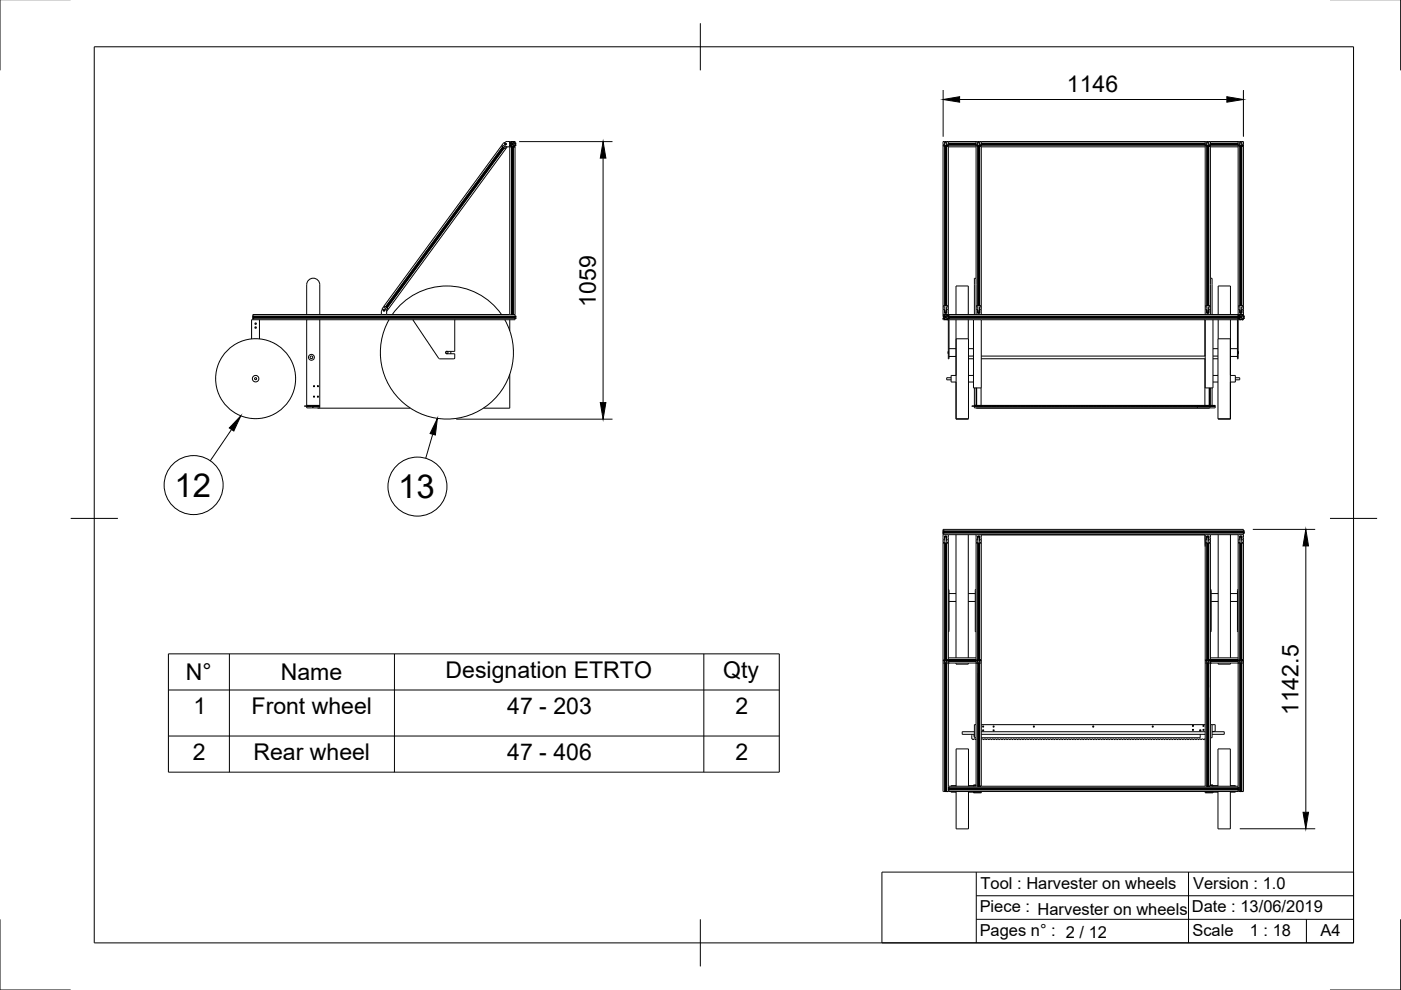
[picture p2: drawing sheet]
<svg xmlns="http://www.w3.org/2000/svg" width="297mm" height="210mm" viewBox="0 0 297 210" stroke-linecap="round" stroke-linejoin="round" font-family="sans-serif">
<!-- layer: Visible -->
<g fill="none" stroke="#000" stroke-width=".21">
<path d="M106.3 30.9l.9 .7M106.3 30.9l-24.9 33.9M106.4 31l.2 .1M106.5 30.7l-.2 .2M106.5 30.7l.9 .6M106.6 31.1l-24.9 34-.1-.2M106.6 31.1l-24.8 34M106.6 30.5l-.1 .2M106.8 31.3l-24.9 33.9M106.9 31.3l-24.8 34 24.8-33.9 .2 .1M107.1 30.2l-.5 .2M107.2 31.6l-24.8 33.9"/>
<path d="M107.4 31.3l-.2 .3M107.5 31.1h1.6M107.5 31.1l-.1 .2M107.5 31.1a.56 .56 0 0 1-.5-.6 .56 .56 0 0 1 .5-.5h.6v36.7M108.1 30.3h.1M108.1 30.8h.1M108.1 30.4h.1M108.1 31l.1 .1M108.1 30.7h.1M108.2 30.4h.1M108.2 30.7h.1M108.2 30.4v-.1l.2 .1"/>
<path d="M108.2 30.7l-.1 .1M108.2 30h.2M108.2 30l-.1 .1M108.4 30.4v.3l-.1 .2-.1-.2M108.4 30.7h.1M108.4 31.1h.1M108.4 31.1v35.6M108.5 30.1h.1M108.5 30.1h-.2l.1 .3M108.5 31.1h.1M108.5 31h.1M108.5 30.3l.1 .1"/>
<path d="M108.5 31v.1M108.5 31.1v35.6M108.5 30.8h.3M108.5 30.8l-.2 .1 .2 .1M108.6 31.1v35.6M108.7 30.3h.1M108.7 30.3l-.1 .1M108.8 30.8h.1M108.8 30.1h.1M108.8 31h.1M108.8 31.1h.1M108.8 31v35.7"/>
<path d="M108.8 30.1h.1l-.1 .2M108.8 30.8l.1 .1-.1 .1M108.8 30.3h.1M108.8 30h.1M108.8 30v.1M108.9 30.7h.1M108.9 30l.3 .1M108.9 30h.1M108.9 31.1h.1M108.9 30.7l.1 .2 .1-.2M109.1 30.4v-.1l-.2 .1v.3M109.1 31.1l.1 35.6"/>
<path d="M109.1 30.4h.1M109.1 30.7l.1 .1M109.2 30.7h.1M109.2 30.8h.1M109.2 30.3h.1M109.2 30.4h-.1M109.2 30.1v.2M109.2 30.8v.2M109.2 31l-.1 .1M199.9 30.7v-.7h63.7v.7M199.9 30.9h1.2M199.9 30.7h.4"/>
<path d="M199.9 30.7v34.9M200.1 30.9l-.2 .1M200.3 30v.7M200.3 30.9h.1M200.3 30.9v33.9M200.3 30.7v-.5h.4v.5h.4M200.3 31.1h.1M200.3 31.1h.2M200.5 31.1h.1M200.5 31.1v33.7M200.5 31.1h.2M200.7 30.9h.1"/>
<path d="M200.7 31.1h.1M200.7 30.9v33.9M200.7 30v.7M200.9 30.9l.2 .1M201.1 30v.7M201.1 31.1h5.8M201.1 30.7v34.9M201.1 30.4h5.8M201.1 30.5h5.8M201.1 30.6h5.8M201.1 30.7h5.8M206.9 30v.7"/>
<path d="M206.9 30.7v28.3M206.9 30.9h1.1M206.9 30.7h.4M207.1 30.9l-.2 .1M207.3 30v.7M207.3 30.9h.1M207.3 30.9v33.9M207.3 30.7v-.5h.4v.5h.3M207.3 31.1h.1M207.3 31.1h.4M207.5 31.1v33.7M207.5 31.1h.1"/>
<path d="M207.7 30.9v33.9M207.7 30.9h.1M207.7 31.1h.1M207.7 30v.7M208 30.9l.1 .1M208 30v.7M208 30.7v34.9M208 31.1h47.5M208 30.4h47.5M208 30.5h47.5M208 30.6h47.5M208 30.7h47.5"/>
<path d="M255.5 30v.7M255.5 30.7h.4v-.5h.3v.5h.4M255.5 30.9h1.1M255.5 30.7v34.9M255.6 30.9l-.1 .1M255.8 30v.7M255.9 30.9h.1M255.9 30.9v33.9M255.9 31.1h.1M255.9 31.1h.3M256.1 31.1v33.7M256.1 31.1h.1"/>
<path d="M256.2 30.9v33.9M256.2 31.1h.1M256.3 30.9h.1M256.3 30.9v33.9M256.3 30v.7M256.5 30.9l.1 .1M256.6 30v.7M256.6 30.7v28.3M256.6 31.1h5.9M256.6 30.4h5.9M256.6 30.5h5.9M256.6 30.6h5.9"/>
<path d="M256.6 30.7h5.9M262.5 30v.7M262.5 30.7h.4v-.5h.3v.5M262.5 30.9h1.1M262.5 30.7v34.9M262.6 30.9l-.1 .1M262.8 30v.7M262.9 30.9h.1M262.9 30.9v33.9M262.9 31.1h.1M263 31.1v33.7M263 31.1h.1"/>
<path d="M263.1 31.1h.1M263.1 31.1v33.7M263.2 30.7h.4M263.3 31.1h-.1M263.3 30.9h.1M263.3 30.9v33.9M263.3 30v.7M263.5 30.9l.2 .1M263.6 30.7v34.9M206.9 59v7.7M206.9 59h-.3v7.7M256.6 59h.4v7.7"/>
<path d="M256.6 59v7.7M53.6 67.5h.1M53.6 67.4h.1M53.6 67.1h.1M53.6 67h55.6M53.6 67.4h55.6M53.6 67.5h55.6M53.6 67.2h55.6M55 67.8v4.1M65 66.7v-6.3a1.39 1.39 0 0 1 1.4-1.4 1.39 1.39 0 0 1 1.4 1.4v6.3M65 67.8v18.3M67.8 67.8v18.7h-1.6"/>
<path d="M80.9 66.7v-.6a.56 .56 0 0 1 .5-.5 .56 .56 0 0 1 .6 .5v.6M81.3 65.1l-.3 .6M81.3 65.1l.9 .6M81.4 64.8l1 .7M81.4 64.8l-.1 .3M81.9 65.2l24.9-34-24.9 34M82 66h.1M82.1 65.3l.2 .1M82.2 65.7l-.2 .2M82.4 65.5l-.2 .2M87.6 67.8l5.4 8.2M94.7 75h1.7v1h-3.3"/>
<path d="M94.8 74.5l-.3 .2 .3 .3M95.5 74.5v.5M96.4 67.8v6.7h-1.7M106.3 66.7a14.1 14.1 0 0 0-23.1 0M107 67.8a14.1 14.1 0 0 1-12.2 21.1 14.1 14.1 0 0 1-12.3-21.1M108.1 66.7h1.1M108.1 66.7h-54.5v1.1M108.1 79.4v7.1h-5.6M108.1 67.8v2.3M108.4 66.7h.1M108.8 66.7h.1M109.2 66.7v1.1h-55.9v4.1"/>
<path d="M109.2 67.5h.1M109.2 67.4h.1M109.2 67.1h.1M199.9 65.6v1.1h63.7v-1.1M199.9 65.1h.4v1.1h.4v-1.1h.4M199.9 65.6h.4v.5M199.9 67.5l.1 .3h.3M199.9 64.8h1.2M200 67h.1M200 67.5h.1M200 67v.1M200 67.4h.1"/>
<path d="M200 67.1h.1M200 67.1v-.2l.3 .2M200 67.4h.3M200.1 66.7l-.2 .3M200.3 66.7h.1M200.3 67.8h.1M200.3 65.7h.1M200.3 67.3v.1M200.3 67.1v.1M200.3 66.7v.1M200.3 67.2v.1M200.3 67.4h.1"/>
<path d="M200.3 66.8h.1M200.3 67.7h.1M200.3 67.7v.1M200.3 66.8h-.1l.1 .2M200.3 67h.2M200.5 66.2v.2M200.5 67h.2M200.5 67h.1M200.7 67.5h-.4l-.1 .1 .1 .1M200.7 67.7v.1M200.7 67.5h.1M200.7 66.7h.1"/>
<path d="M200.7 66.8h.1M200.7 67.7h.1M200.7 67.8h.1M200.7 66.8h.1l-.1 .2M200.7 67.5l.1 .1-.1 .1M200.7 67h.1M200.7 66.7v.1M200.7 65.7v.7M200.7 67.4h.3M200.7 67.4h.1M200.9 66.7l.2 .1M201 67.4h.1"/>
<path d="M201 67.1v-.2l-.3 .2v.3M201 67.1h.1M201 67.1h61.6M201 67.5h61.6M201 67.5h.1M201 67h.1M201.1 74.5v.5M201.1 65.6h-.4v.8h-.4v-.7M201.1 65.6v1.2M201.1 67.7l-.4 .1M201.1 67.4h.1M201.1 67.7v.1"/>
<path d="M201.1 67.8v8.3h.1v-8.3M201.1 67.8h61.4M201.1 66.8v.9M201.1 67.4h61.4M201.1 67.2h61.4M201.2 75.6h1.5M201.2 73.9h1.5M202.7 67.8v11.8h-1v1.4h1v7.9l2.6-.1M202.7 66.7v-6.1h2.6v6.1M202.7 71.8h2.6v17h-2.6zM205.3 67.8v4M205.3 76.1h1.1"/>
<path d="M205.3 75.5h1.1M205.3 79.6h1.1M205.3 73.9h1.1M206.4 67.8v14.4h1.6v-14.4M206.9 65.1h.4v1.1h.4v-1.1h.3M206.9 65.6h.4v.5M206.9 64.8h1.1M207.3 65.7h.1M207.3 65.7v.7h.4v-.7v.7M207.5 66.2v.2M208 65.6h-.3v.5M208 65.6v1.1"/>
<path d="M208 76.1h47.5M208 75.5h47.5M255.5 67.8v7.7M255.5 76.1v9.9M255.5 65.1h.4v1.1h.3v-1.1h.4M255.5 65.6h.3v.5M255.5 65.6v1.1M255.5 67.8v14.4h1.7v-14.4M255.5 64.8h1.1M255.9 66.4v-.7l-.1 .7h.5v-.7l-.1 .7M256.1 66.2v.2M256.6 65.6h-.3v.5"/>
<path d="M257.2 76.1h1M257.2 75.5h1M257.2 79.6h1M257.2 73.9h1M258.2 71.8h2.7v17h-2.7zM258.3 66.7v-6.1h2.6v6.1M258.3 67.8v4M260.9 79.6h1v1.4h-1M260.9 67.8v11.8M260.9 75.6h1.5M260.9 73.9h1.5M262.4 67.8v8.3h.1v-8.3"/>
<path d="M262.5 74.5v.5M262.5 65.1h.4v1.1h.3v-1.1h.4M262.5 65.6h.3v.5M262.5 65.6v1.2M262.5 67h.1M262.5 67.4h.1M262.5 67.5h.1M262.5 67.7v.1M262.5 66.8v.9M262.5 64.8h1.1M262.5 67.7l.4 .1M262.6 67.1h.1"/>
<path d="M262.6 67.4h.1M262.6 67.1v-.2l.3 .2-.1 .3M262.6 67.4h.2M262.6 66.7l-.1 .1M262.9 66.7h.1M262.9 67.8h.1M262.9 67.4h.1M262.9 66.8h.1M262.9 67.7h.1M262.9 66.8h-.1l.1 .2M262.9 67.5l-.1 .1 .1 .1M262.9 67h.1"/>
<path d="M262.9 67.5h.4l.1 .2h-.2M262.9 67.5h.1M263 66.2v.2M263 67h.1M263.1 66.2v.2M263.2 66.8h.1M263.2 67.7h.1M263.2 65.7v.7h-.4l.1-.7v.7M263.2 67.7l.1 .1M263.2 65.7h.1M263.2 66.8h.2l-.2 .2 .3-.1v.2M263.3 67h-.2"/>
<path d="M263.3 66.7h.1M263.3 67.8h.1M263.3 66.7l-.1 .1M263.3 67.2v.1M263.3 67.3v.1M263.3 67.4h.2M263.3 67.4h.1M263.3 67.1v.1M263.5 66.7l.1 .3M263.5 67.4h.1M263.5 67.1h.1M263.6 67.1h.1"/>
<path d="M263.6 67.4h.1M263.6 67.5h.1M263.6 67l-.1 .1M263.6 65.6h-.3v.5M263.6 67.5v.3h-.3M64.8 86.1h-.3h.3M64.8 86.1h3M64.8 86.1h.1M65 86.1v.4h1.2M65 86h2.8M65.5 86.1h.4h-.4M66.2 86v.5"/>
<path d="M66.4 86v.5M67.4 86.5h19.6M67.4 81.8v.2M67.4 84v.2M67.8 86.1h-3M201.7 80.1h-1v.4h1M205.3 81h1.1M206.3 86.1h-.3h.3M206.3 86.1h.6M206.3 86.1h.1M206.6 86.1h51M206.6 82.2v4.3h47.3"/>
<path d="M206.6 86.1h47.9M206.6 86h47.9M206.9 86.1h.5M206.9 86.1h.1M206.9 82.2v3.8M207 86.5h49.4M207 82.2v3.8M207.1 82.2v3.8M207.4 86.1h.6M207.4 86.1h.1M208 86.1h.5M208 86.1h.1"/>
<path d="M208 82.2v3.8M208.5 86.1h.6M208.5 86.1h.1M209.1 86.1h.6M209.1 86.1h.1M209.7 86.1h.5M209.7 86.1h.1M210.2 86.1h.6M210.2 86.1h.1M210.8 86.1h.5M210.8 86.1h.1M211.3 86.1h.6"/>
<path d="M211.3 86.1h.1M211.9 86.1h.5M211.9 86.1h.1M212.4 86.1h.6M212.4 86.1h.1M213 86.1h.5M213 86.1h.1M213.5 86.1h.6M213.5 86.1h.1M214.1 86.1h.6M214.1 86.1h.1M214.7 86.1h.5"/>
<path d="M214.7 86.1h.1M215.2 86.1h.6M215.2 86.1h.1M215.8 86.1h.5M215.8 86.1h.1M216.3 86.1h.6M216.3 86.1h.1M216.9 86.1h.5M216.9 86.1h.1M217.4 86.1h.6M217.4 86.1h.1M218 86.1h.5"/>
<path d="M218 86.1h.1M218.5 86.1h.6M218.5 86.1h.1M219.1 86.1h.5M219.1 86.1h.1M219.6 86.1h.6M219.6 86.1h.1M220.2 86.1h.6M220.2 86.1h.1M220.8 86.1h.5M220.8 86.1h.1M221.3 86.1h.6"/>
<path d="M221.3 86.1h.1M221.9 86.1h.5M221.9 86.1h.1M222.4 86.1h.6M222.4 86.1h.1M223 86.1h.5M223 86.1h.1M223.5 86.1h.6M223.5 86.1h.1M224.1 86.1h.5M224.1 86.1h.1M224.6 86.1h.6"/>
<path d="M224.6 86.1h.1M225.2 86.1h.6M225.2 86.1h.1M225.8 86.1h.5M225.8 86.1h.1M226.3 86.1h.6M226.3 86.1h.1M226.9 86.1h.5M226.9 86.1h.1M227.4 86.1h.6M227.4 86.1h.1M228 86.1h.5"/>
<path d="M228 86.1h.1M228.5 86.1h.6M228.5 86.1h.1M229.1 86.1h.6M229.1 86.1h.1M229.7 86.1h.5M229.7 86.1h.1M230.2 86.1h.6M230.2 86.1h.1M230.8 86.1h.5M230.8 86.1h.1M231.3 86.1h.6"/>
<path d="M231.3 86.1h.1M231.9 86.1h.5M231.9 86.1h.1M232.4 86.1h.6M232.4 86.1h.1M233 86.1h.6M233 86.1h.1M233.6 86.1h.5M233.6 86.1h.1M234.1 86.1h.6M234.1 86.1h.1M234.7 86.1h.5"/>
<path d="M234.7 86.1h.1M235.2 86.1h.6M235.2 86.1h.1M235.8 86.1h.5M235.8 86.1h.1M236.3 86.1h.6M236.3 86.1h.1M236.9 86.1h.5M236.9 86.1h.1M237.4 86.1h.6M237.4 86.1h.1M238 86.1h.5"/>
<path d="M238 86.1h.1M238.5 86.1h.6M238.5 86.1h.1M239.1 86.1h.5M239.1 86.1h.1M239.6 86.1h.6M239.6 86.1h.1M240.2 86.1h.6M240.2 86.1h.1M240.8 86.1h.5M240.8 86.1h.1M241.3 86.1h.6"/>
<path d="M241.3 86.1h.1M241.9 86.1h.5M241.9 86.1h.1M242.4 86.1h.6M242.4 86.1h.1M243 86.1h.5M243 86.1h.1M243.5 86.1h.6M243.5 86.1h.1M244.1 86.1h.6M244.1 86.1h.1M244.7 86.1h.5"/>
<path d="M244.7 86.1h.1M245.2 86.1h.6M245.2 86.1h.1M245.8 86.1h.5M245.8 86.1h.1M246.3 86.1h.6M246.3 86.1h.1M246.9 86.1h.5M246.9 86.1h.1M247.4 86.1h.6M247.4 86.1h.1M248 86.1h.5"/>
<path d="M248 86.1h.1M248.5 86.1h.6M248.5 86.1h.1M249.1 86.1h.6M249.1 86.1h.1M249.7 86.1h.5M249.7 86.1h.1M250.2 86.1h.6M250.2 86.1h.1M250.8 86.1h.5M250.8 86.1h.1M251.3 86.1h.6"/>
<path d="M251.3 86.1h.1M251.9 86.1h.5M251.9 86.1h.1M252.4 86.1h.6M252.4 86.1h.1M253 86.1h.6M253 86.1h.1M253.6 86.1h.5M253.6 86.1h.1M253.9 86.1v.4M254.1 86.1h.6M254.1 86.1h.1"/>
<path d="M254.5 86h3.1v.5h-3.7M254.5 86.1h3.1M254.5 86v.1M254.7 86.1h.5M254.7 86.1h.1M255.2 86.1h.6M255.2 86.1h.1M255.8 86.1h.5M255.8 86.1h.1M256.3 86.1h.3h-.3M256.3 86.1h.1M256.4 82.2v3.8"/>
<path d="M256.5 86v.5M256.6 82.2v3.8M257 82.2v3.8M257.2 81h1M260.9 81v7.9l-2.6-.1M261.9 80.1h.9v.4h-.9M199.9 113h.1M199.9 115h.4v-1.2h.4v1.2h.4M199.9 113.4v1.1M199.9 113.4v-1.2h63.7v1.2M199.9 112.6h.1M199.9 114.5v25.6"/>
<path d="M199.9 113.4h63.7M199.9 115.1h1.2M199.9 112.6h63.7M199.9 112.8h63.7M199.9 113h63.7M200.3 113.9v.6h-.4M200.3 114.1h.1M200.3 114.1v-.5h.4v.9h.4M200.3 115.1v24.9M200.5 113.6v.2M200.5 115.1v24.6M200.7 113.6v.5"/>
<path d="M200.7 115.1v24.9M201.1 113.4v1.1M201.1 114.5v25.6M202.7 113.4v26.1M205.3 113.4v26.1M206.9 113.4v1.1M206.9 115h.4v-1.2h.4v1.2h.3M206.9 114.5v25.6M206.9 115.1h1.1M207.3 113.9v.6h-.4M207.3 114.1h.1M207.3 115.1v24.9"/>
<path d="M207.5 115.1v24.6v-24.6M207.5 113.6v.2M207.7 113.6v.5v-.5h-.4v.5M207.7 115.1v24.8M207.7 115.1v24.9M207.7 113.9v.6h.3M208 113.4v1.1M208 114.5v25.6M208 113.4h47.5v2.5M255.5 113.4v1.1M255.5 115h.4v-1.2h.3v1.2h.4M255.5 114.5v25.6"/>
<path d="M255.5 115.1h1.1M255.8 113.9v.6h-.3M255.9 115.1v24.9M255.9 113.6v.5l-.1-.5h.5v.5l-.1-.5M255.9 115.1v24.8M256.1 113.6v.2M256.1 115.1v24.6v-24.6M256.2 115.1v24.8M256.3 115.1v24.9M256.3 113.9v.6h.3M256.6 113.4v1.1M256.6 114.5v25.6"/>
<path d="M258.3 113.4v26.1M260.9 113.4v26.1M262.5 113.4v1.1M262.5 115h.4v-1.2h.3v1.2h.4M262.5 114.5v25.6M262.5 115.1h1.1M262.8 113.9v.6h-.3M262.9 115.1v24.9M262.9 113.6v.5l-.1-.5h.5l-.1 .5M262.9 115.1v24.8M263 113.6v.2M263.1 115.1l-.1 24.6"/>
<path d="M263.1 113.6v.2M263.1 115.1v24.6M263.2 115.1l.1 24.9M263.2 114.1h.1M263.3 113.9v.6h.3M263.6 113.4v1.1M263.6 113h.1M263.6 112.6h.1M263.6 114.5v25.6M199.9 139.9l.2 .1M199.9 140h8.1M200.3 140h.1"/>
<path d="M200.3 139.9h.1M200.4 139.7h.1M200.5 139.7h.1M200.7 139.7h-.2M200.7 139.9h.1M200.7 140h.1M201.1 125h.1v8.9h-.1M201.1 139.8h5.8M201.1 139.5h5.8M201.2 127.5h1.5M201.2 125.8h1.5M205.3 127.5h1.5"/>
<path d="M205.3 125.8h1.5M206.9 125h-.1v8.9h.1M207.1 140h-6.2M207.3 140h.1M207.3 139.9h.1M207.4 139.7h.3M207.7 139.9h.1M207.7 140h.1M208.1 139.9l-.1 .1M255.5 139.9l.1 .1M255.5 140h8.1M255.9 140h.1"/>
<path d="M255.9 139.9h.1M255.9 139.7h.3M256.3 139.9h.1M256.3 140h.1M256.6 125h.2v8.9h-.2M256.6 139.8h5.9M256.6 139.5h5.9M256.8 127.5h1.5M256.8 125.8h1.5M260.9 127.5h1.5M260.9 125.8h1.5M262.5 125h-.1v8.9h.1"/>
<path d="M262.6 140h-6.1M262.9 140h.1M262.9 139.9h.1M262.9 139.7h.1M263 139.7h.1M263.1 139.7h.1M263.2 139.7h.1M263.3 139.9h.1M263.3 140h.1M263.7 139.9l-.2 .1M199.9 140.1v.5M199.9 140.6v27.2h1.2"/>
<path d="M199.9 140.1h.4M199.9 140.6h8.1M200.3 140.1v27.7M200.3 140.1v.3h.4v-.3h.4M200.5 140.6v27.2M200.7 140.6v27.2M200.7 140.1v.5M201.1 140.1v.5M201.1 140.6h.1M201.1 140.6v26.1M201.1 140.2h5.8M201.1 140h5.8"/>
<path d="M202.7 140.6v.2h2.6v-.2M206.1 155.7l-.1 1 .3 .2M206.6 155.1h-2.6v.6h2.6M206.6 155.9v.3M206.9 156.8v.1l-.3-.2-.3 .2M206.9 153.6v2.8M206.9 153.6h-.3v2.8h.3M206.9 140.1v.5M206.9 140.6h.1M206.9 140.6v13M206.9 156.4v10.3M206.9 140.1h.4"/>
<path d="M207.3 140.1v26.6M207.3 140.1v.3h.4v-.3h.3M207.4 140.6l-.1 2.7M207.5 140.6v26.1M207.7 140.6v26.1M207.7 140.1v26.6M208 140.1v.5M208 140.6v26.1M208 153.6h47.5M208 155.7h47.5M208 155.1h47.5M208.1 156.8l.2-.1 .2 .2"/>
<path d="M208.3 154.1h.2M209.6 156.9l-.2-.2-.3 .2-.3-.2-.3 .2M210.5 154.1h.3M219.1 154.1h.2M222.4 156.9l-.2-.2-.3 .2-.3-.2-.3 .2-.2-.2-.3 .2-.3-.2-.3 .2-.3-.2-.2 .2-.3-.2-.3 .2-.3-.2-.2 .2-.3-.2-.3 .2-.3-.2-.3 .2-.2-.2-.3 .2-.3-.2-.3 .2-.3-.2-.2 .2-.3-.2-.3 .2-.3-.2-.2 .2-.3-.2-.3 .2-.3-.2-.3 .2-.2-.2-.3 .2-.3-.2-.3 .2-.2-.2-.3 .2-.3-.2-.3 .2-.3-.2-.2 .2-.3-.2-.3 .2-.3-.2-.2 .2M224.7 156.9l-.3-.2-.3 .2-.3-.2-.2 .2-.3-.2-.3 .2-.3-.2-.3 .2M225.8 156.9l-.3-.2-.3 .2-.3-.2-.2 .2M226.9 156.9l-.3-.2-.3 .2-.3-.2-.2 .2M228 156.9l-.3-.2-.2 .2-.3-.2-.3 .2M229.1 156.9l-.3-.2-.2 .2-.3-.2-.3 .2M231.7 154.1h.2M237.4 156.9l-.2-.2-.3 .2-.3-.2-.3 .2-.2-.2-.3 .2-.3-.2-.3 .2-.3-.2-.2 .2-.3-.2-.3 .2-.3-.2-.3 .2-.2-.2-.3 .2-.3-.2-.3 .2-.2-.2-.3 .2-.3-.2-.3 .2-.3-.2-.2 .2-.3-.2-.3 .2-.3-.2-.2 .2-.3-.2-.3 .2"/>
<path d="M239.7 156.9l-.3-.2-.3 .2-.3-.2-.2 .2-.3-.2-.3 .2-.3-.2-.3 .2M243 156.9l-.3-.2-.3 .2-.2-.2-.3 .2-.3-.2-.3 .2-.2-.2-.3 .2-.3-.2-.3 .2-.3-.2-.2 .2M244.3 154.1h.2M245.2 156.9l-.2-.2-.3 .2-.3-.2-.3 .2-.3-.2-.2 .2-.3-.2-.3 .2M246.3 156.9l-.2-.2-.3 .2-.3-.2-.3 .2M248.6 156.9l-.3-.2-.3 .2-.3-.2-.2 .2-.3-.2-.3 .2-.3-.2-.3 .2M254.5 155.9v.5h-46.5M254.5 155.7v.2M255.5 140.1h.4v.3h.3v-.3h.4M255.5 140.1v.5M255.5 140.6v26.1M255.5 140.6h8.1"/>
<path d="M255.5 156.7l-.3 .2-.3-.2-.2 .2-.3-.2-.3 .2-.3-.2-.2 .2-.3-.2-.3 .2-.3-.2-.3 .2-.2-.2-.3 .2-.3-.2-.3 .2-.2-.2-.3 .2-.3-.2-.3 .2-.3-.2-.2 .2-.3-.2-.3 .2-.3-.2-.2 .2M255.8 140.1l.1 26.6M255.9 140.6v26.1M256.1 141.7v25M256.1 140.6l.1 5.1M256.2 140.6v5.1M256.2 148.2v18.5M256.2 148.2l-.1-7.6v26.1M256.3 140.1v26.6M256.6 153.6h1v1.4l-.6 .1h2.6v.6h-2.6M256.6 153.6v2.8M256.6 140.1v.5"/>
<path d="M256.6 140.6h.1M256.6 140.6v13M256.6 156.4v10.3M256.6 140.2h5.9M256.6 140h5.9M257 153.6v2.8h-.4M258.3 140.6v.2h2.6v-.2M262.5 140.1h.4v.3h.3v-.3M262.5 140.1v.5M262.5 140.6h.1M262.5 140.6v26.1M262.8 140.1l.1 27.7"/>
<path d="M262.9 140.6v27.2M263 140.6v27.2M263.1 140.6v27.2M263.2 140.1h.4M263.3 140.1l-.1 27.7M263.6 140.1v.5M263.6 140.6v27.2h-1.1M200.3 167.8h.1M200.7 167.8h.1M201.1 167.1h.1M201.1 167.4h.1M201.1 166.7v1.1"/>
<path d="M201.1 166.7h5.8M201.1 167.8h61.4M201.1 167.1h61.4M201.1 167.2h61.4M201.1 167.3h61.4M201.1 167.4h61.4M201.7 167.8v.2h1M202.7 166.6h-1v.1M202.7 166.7v-7.9h2.6v7.9M202.7 167.8v7.9h2.6v-7.9M205.3 168h1.1M205.3 166.6h1.1"/>
<path d="M206.4 167.8v.3h1.6v-.3M206.5 167.8v.2h1.4v-.2M206.9 166.7h1.1M206.9 166.4h-.5v.3M206.9 166.5h-.4v.2M207.3 166.7h.1M207.7 166.7h.1M208 166.7h47.5M255.5 166.7h1.1M255.5 167.8v.3h1.7v-.3M255.6 167.8v.2h1.5v-.2M255.9 166.7h.1"/>
<path d="M256.3 166.7h.1M256.6 166.4h.6v.3M256.6 166.5h.5v.2M256.6 166.7h5.9M257.2 168h1M257.2 166.6h1M258.2 166.7v-7.9h2.7v7.9M258.2 167.8v7.9h2.7v-7.9M260.9 166.6h1v.1M261.9 167.8v.2h-1M262.5 167.1h.1M262.5 167.4h.1"/>
<path d="M262.5 166.7v1.1M262.9 167.8h.1M263.3 167.8h.1"/>
<circle cx="107.3" cy="30.5" r=".14"/>
<circle cx="108.7" cy="30.5" r=".14"/>
<circle cx="54.2" cy="68.6" r=".16"/>
<circle cx="54.2" cy="69.5" r=".16"/>
<circle cx="66" cy="75.8" r=".29"/>
<circle cx="66" cy="75.8" r=".62"/>
<circle cx="81.4" cy="65.9" r=".14"/>
<circle cx="94.8" cy="74.7" r=".24"/>
<circle cx="200.5" cy="67.2" r=".14"/>
<circle cx="263.1" cy="67.2" r=".14"/>
<circle cx="54.2" cy="80.3" r="8.5"/>
<circle cx="54.2" cy="80.3" r=".69"/>
<circle cx="54.2" cy="80.3" r=".22"/>
<circle cx="66.6" cy="81.9" r=".12"/>
<circle cx="66.6" cy="84.1" r=".12"/>
<circle cx="67.4" cy="81.9" r=".12"/>
<circle cx="67.4" cy="84.1" r=".12"/>
<circle cx="208.4" cy="154.9" r=".12"/>
<circle cx="208.4" cy="154" r=".12"/>
<circle cx="210.7" cy="154" r=".12"/>
<circle cx="210.7" cy="154.9" r=".12"/>
<circle cx="219.2" cy="154" r=".12"/>
<circle cx="231.8" cy="154" r=".12"/>
<circle cx="244.4" cy="154" r=".12"/>
<circle cx="252.9" cy="154.8" r=".12"/>
<circle cx="252.9" cy="153.9" r=".12"/>
<circle cx="254.5" cy="154.9" r=".14"/>
<circle cx="255.2" cy="153.9" r=".12"/>
<circle cx="255.2" cy="154.8" r=".12"/>
</g>
<!-- layer: Border -->
<path d="M0 -.1v15M297 -.1v15M20 9.9h267v190h-267zM148.5 4.9v10M15 109.9h10M282 109.9h10M0 194.9v15h15M148.5 194.9v10M297 194.9v15h-15" fill="none" stroke="#000" stroke-width=".21"/>
<!-- layer: TitleBlock -->
<path d="M187 184.9h100v15h-100zM207 194.9h80M207 189.9h80M207 184.9v15M252 184.9v15M277 194.9v5" fill="none" stroke="#000" stroke-width=".21"/>
<!-- layer: Dimensions -->
<path d="M200 19.1v9.9M263.6 19.1v9.9M110.1 30h19.8M127.9 33.5v51.9M203.5 21.1h56.6M96.7 88.9h33.2M265.6 112.2h13.2M276.9 115.8v56.4M262.8 175.7h16" fill="none" stroke="#000" stroke-width=".21"/>
<path d="M127.9 30l.6 3.5h-1.2zM200 21.1l3.5-.6v1.2zM260.1 20.5l3.5 .6-3.5 .6zM127.3 85.4h1.2l-.6 3.5zM276.9 112.2l.5 3.6h-1.1zM276.3 172.2h1.1l-.5 3.5z" fill="#000" stroke="#000" stroke-width=".21"/>
<!-- layer: BOM -->
<g fill="none" stroke="#000" stroke-width=".21">
<path d="M49.1 91.1l-4.5 6.6M91.7 92.1l-1.4 5.1M35.7 138.6h129.5v25.1h-129.5zM48.6 138.6v25.1M83.6 138.6v25.1M149.2 138.6v25.1M35.7 146.3h129.5M35.7 156.1h129.5"/>
<circle cx="41.1" cy="102.9" r="6.3"/>
<circle cx="88.5" cy="103.2" r="6.3"/>
</g>
<path d="M51.1 88.2l-1.5 3.2-1-.7zM92.7 88.7l-.4 3.5-1.1-.3z" fill="#000" stroke="#000" stroke-width=".21"/>
<g font-size="7">
<text x="37" y="105.4">12</text>
<text x="84.4" y="105.7">13</text>
</g>
<g font-size="4.9">
<text x="226.2" y="19.5">1146</text>
<text x="126.3" y="65" transform="rotate(-90 126.3 65)">1059</text>
<text x="94.5" y="143.7">Designation ETRTO</text>
<text x="153.3" y="143.7">Qty</text>
<text x="39.4" y="144.2">N°</text>
<text x="59.5" y="144.2">Name</text>
<text x="41" y="151.3">1</text>
<text x="53.3" y="151.3">Front wheel</text>
<text x="107.5" y="151.3">47 - 203</text>
<text x="155.9" y="151.3">2</text>
<text x="275.3" y="151.6" transform="rotate(-90 275.3 151.6)">1142.5</text>
<text x="40.9" y="161.1">2</text>
<text x="53.7" y="161.1">Rear wheel</text>
<text x="107.5" y="161.1">47 - 406</text>
<text x="155.9" y="161.1">2</text>
</g>
<g font-size="3.5">
<text x="207.9" y="188.4">Tool : Harvester on wheels</text>
<text x="253" y="188.4">Version : 1.0</text>
<text x="207.7" y="193.4">Piece : Harvester on wheels</text>
<text x="252.7" y="193.5">Date : 13/06/2019</text>
<text x="207.7" y="198.4">Pages n° : 2 / 12</text>
<text x="252.8" y="198.5">Scale</text>
<text x="265" y="198.5">1 : 18</text>
<text x="280" y="198.4">A4</text>
</g>
</svg>
